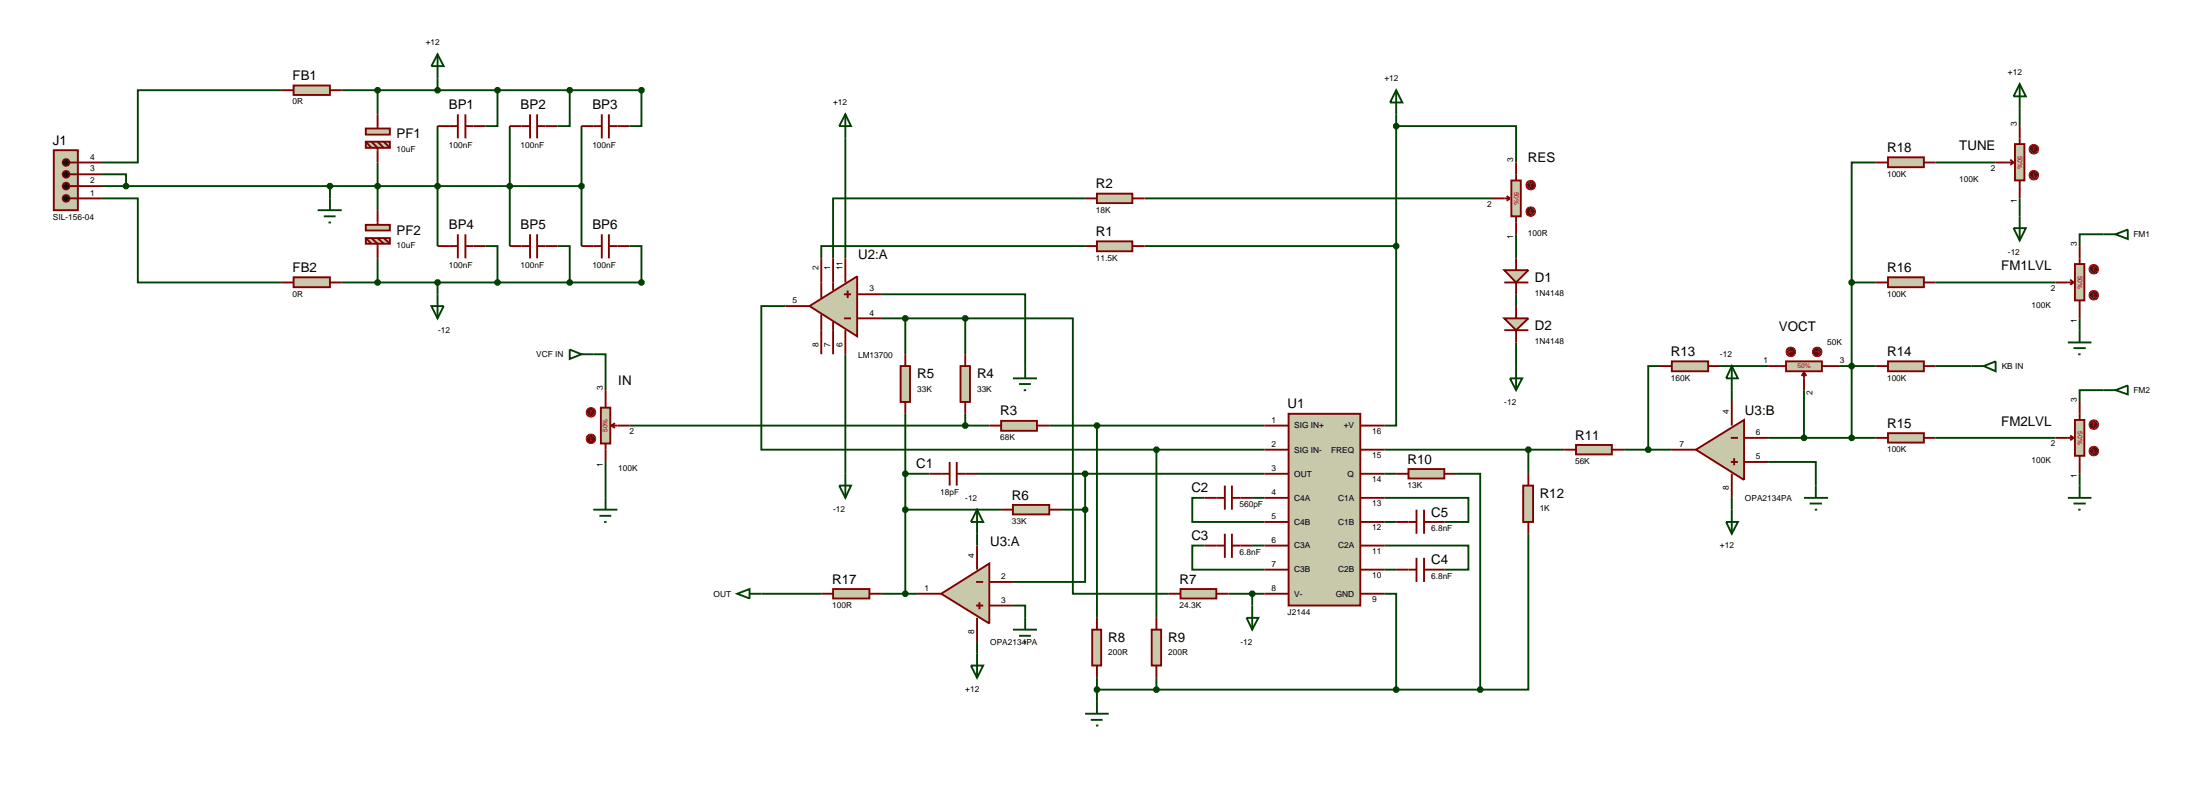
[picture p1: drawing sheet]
<svg xmlns="http://www.w3.org/2000/svg" width="466mm" height="166mm" viewBox="0 0 466 166" stroke-linecap="round" stroke-linejoin="round" font-family="sans-serif">
<g fill="none" stroke="#004000" stroke-width=".4">
<path d="M59.7 19.1h-30.5v15.3h-7.6M72.4 19.1h63.5v7.6h-2.5M80 19.1v5.1M92.7 11.5l1.3 2.5h-2.6zM92.7 11.5v7.6M105.4 19.1v7.6h-2.5M120.7 19.1v7.6h-2.6M21.6 36.9h5.1v2.5M21.6 39.4h101.6M69.9 39.4v5.1M80 34.4v10.1M92.7 26.7v25.4"/>
<path d="M108 26.7v25.4M123.2 26.7v25.4M179.1 29.3v25.4M295.8 26.7h25.4v7.7M295.8 24.2v27.9M397.4 34.4h-5.1v25.4M410.1 34.4h12.7M427.9 22.9v3.8M21.6 42h7.6v17.8h30.5M67.3 44.5h5.1M68.6 45.8h2.5M69.6 47.1h.5"/>
<path d="M80 54.7v5.1M92.7 59.8v7.6M102.9 52.1h2.5v7.7M118.1 52.1h2.6v7.7M133.4 52.1h2.5v7.7h-63.5M229.9 52.1h-55.9v2.6M229.9 42h-53.4v12.7M242.5 42h73.6M242.5 52.1h53.3M295.8 52.1v38h-2.5M321.2 49.6v5.1M392.3 59.8h5.1"/>
<path d="M392.3 59.8v32.9M410.1 59.8h25.4M427.9 42v3.8M445.7 49.6h-5.1v2.5M91.4 64.8h2.6l-1.3 2.6zM125.7 75h2.6v7.6M166.4 64.8h-5.1v30.4h83.7M179.1 75v25.3M186.7 62.3h30.5v15.2M186.7 67.4h17.8M191.8 67.4v7.6M204.5 67.4h22.8v58.3h20.3"/>
<path d="M204.5 67.4v7.6M321.2 62.3v2.5M321.2 72.5v5M351.7 77.5h-2.5v17.7M364.4 77.5h10.2M389.8 77.5h7.6M410.1 77.5h7.6M440.6 67.4v2.5M128.3 97.8v7.6M133.4 90.1h76.2M191.8 87.6v38.1M204.5 87.6v2.5"/>
<path d="M222.3 90.1h45.6M232.4 90.1v40.7M245 95.2h22.9M245 95.2v35.6M293.3 95.2h38.1M323.8 95.2v5.1M344.1 95.2h10.1M366.9 82.6v2.5M374.6 97.8h10.1v5M374.6 92.7h22.8M382.2 82.6v10.1M410.1 92.7h25.4"/>
<path d="M445.7 82.6h-5.1v2.5M191.8 107.9h20.3M191.8 100.3h5.1M207 100.3h60.9M207 113v2.5M224.8 107.9h5.1M229.9 107.9v15.3h-15.3M229.9 100.3v7.6M255.2 105.4h-2.6v5.1h15.3M255.2 115.5h-2.6v5.1h15.3M265.3 105.4h2.6M265.3 115.5h2.6"/>
<path d="M293.3 115.5h17.8v5.1h-5.1M293.3 105.4h17.8v5.1h-5.1M293.3 100.3h2.5M293.3 110.5h2.5M308.5 100.3h5.1v45.7M323.8 113v33h-10.2M366.9 105.4v2.5M440.6 100.3v2.5M161.3 125.7h12.7M186.7 125.7h7.6M207 135.9v2.5M214.6 128.2h2.6v2.6"/>
<path d="M260.3 125.7h7.6M265.3 125.7v2.5M293.3 125.7h2.5v20.3M293.3 120.6h2.5M232.4 143.5v5.1M232.4 146h81.2M245 143.5v2.5"/>
</g>
<path d="M62.2 18.1h7.7v2h-7.7z" fill="#c8c8aa" stroke="#800000" stroke-width=".4"/>
<path d="M59.7 19.1h2.5M69.9 19.1h2.5" fill="none" stroke="#800000" stroke-width=".4"/>
<path d="M62.2 58.7h7.7v2.1h-7.7z" fill="#c8c8aa" stroke="#800000" stroke-width=".4"/>
<path d="M59.7 59.8h2.5M69.9 59.8h2.5" fill="none" stroke="#800000" stroke-width=".4"/>
<path d="M11.4 31.8h5.1v12.7h-5.1z" fill="#c8c8aa" stroke="#800000" stroke-width=".4"/>
<path d="M14.7 39.4h6.9M14.7 36.9h6.9M14.7 34.4h6.9M14.7 42h6.9" fill="none" stroke="#800000" stroke-width=".4"/>
<g fill="#000" stroke="#800000" stroke-width=".4">
<path d="M13.5 38.9l.5-.2-.7 .7zM14 38.7a.68 .68 0 0 1 .7 .7zM14.7 39.4a.68 .68 0 0 1-.7 .7zM13.3 39.4l.7 .7a.68 .68 0 0 1-.7-.7z"/>
<path d="M13.5 36.4l.5-.2-.7 .7zM14 36.2a.68 .68 0 0 1 .7 .7zM14.7 36.9a.68 .68 0 0 1-.7 .7zM13.3 36.9l.7 .7a.68 .68 0 0 1-.7-.7z"/>
<path d="M13.5 33.9l.5-.2-.7 .7zM14 33.7a.68 .68 0 0 1 .7 .7zM14.7 34.4a.68 .68 0 0 1-.7 .7zM13.3 34.4l.7 .7a.68 .68 0 0 1-.7-.7z"/>
<path d="M13.5 41.5l.5-.2-.7 .7zM14 41.3a.68 .68 0 0 1 .7 .7zM14.7 42a.68 .68 0 0 1-.7 .7zM13.3 42l.7 .7a.68 .68 0 0 1-.7-.7z"/>
</g>
<path d="M14 38.7l.7 .7-.7 .7-.7-.7zM14 36.2l.7 .7-.7 .7-.7-.7zM14 33.7l.7 .7-.7 .7-.7-.7zM14 41.3l.7 .7-.7 .7-.7-.7z" fill="#000"/>
<path d="M26.3 39.1l.4-.2-.5 .5zM26.7 38.9l.4 .2 .1 .3zM26.7 39.9l.5-.5-.1 .3zM26.2 39.4l.5 .5-.4-.2z" fill="#004000" stroke="#004000" stroke-width=".4"/>
<path d="M26.2 39.4l.5-.5 .5 .5-.5 .5z" fill="#004000"/>
<g fill="#c8c8aa" stroke="#800000" stroke-width=".4">
<path d="M77.5 27.2h5.1v1.3h-5.1z"/>
<path d="M77.5 30h5.1v1.3h-5.1z"/>
</g>
<path d="M77.5 30l1.2 1.3M78.7 30l1.3 1.3v3.1M80 24.2v3M80 30l1.3 1.3M81.3 30l1.3 1.3" fill="none" stroke="#800000" stroke-width=".4"/>
<path d="M79.6 18.8l.4-.2-.5 .5zM80 18.6l.4 .2 .1 .3zM80 19.6l.5-.5-.1 .3zM79.5 19.1l.5 .5-.3-.1z" fill="#004000" stroke="#004000" stroke-width=".4"/>
<path d="M80 18.6l.5 .5-.5 .5-.5-.5z" fill="#004000"/>
<path d="M79.6 39.1l.4-.2-.5 .5zM80 38.9l.4 .2 .1 .3zM80.5 39.4l-.1 .3-.4 .2zM79.5 39.4l.5 .5-.3-.1z" fill="#004000" stroke="#004000" stroke-width=".4"/>
<path d="M79.5 39.4l.5-.5 .5 .5-.5 .5z" fill="#004000"/>
<g fill="#c8c8aa" stroke="#800000" stroke-width=".4">
<path d="M77.5 47.6h5.1v1.2h-5.1z"/>
<path d="M77.5 50.4h5.1v1.2h-5.1z"/>
</g>
<path d="M77.5 50.4l1.2 1.2M78.7 50.4l1.3 1.2v3.1M80 44.5v3.1M80 50.4l1.3 1.2M81.3 50.4l1.3 1.2" fill="none" stroke="#800000" stroke-width=".4"/>
<path d="M79.7 59.4l.3-.1-.5 .5zM80 59.3l.4 .2 .1 .3zM80.5 59.8l-.1 .3-.4 .2zM79.5 59.8l.5 .5-.3-.1z" fill="#004000" stroke="#004000" stroke-width=".4"/>
<path d="M79.5 59.8l.5-.5 .5 .5-.5 .5z" fill="#004000"/>
<g fill="none" stroke="#800000" stroke-width=".4">
<path d="M92.7 26.7h4.3M97 24.2v5.1M98.6 24.2v5.1M98.6 26.7h4.3M108 26.7h4.3M112.3 24.2v5.1M113.8 26.7h4.3M113.8 24.2v5.1M123.2 26.7h4.3M127.5 24.2v5.1M129 26.7h4.4M129 24.2v5.1"/>
<path d="M92.7 52.1h4.3M97 49.6v5.1M98.6 49.6v5.1M98.6 52.1h4.3M108 52.1h4.3M112.3 49.6v5.1M113.8 49.6v5.1M113.8 52.1h4.3M123.2 52.1h4.3M127.5 49.6v5.1M129 49.6v5.1M129 52.1h4.4"/>
</g>
<path d="M122.8 39.1l.4-.2-.5 .5zM123.2 38.9l.3 .1 .2 .4zM123.2 39.9l.5-.5-.2 .4zM122.7 39.4l.5 .5-.4-.2z" fill="#004000" stroke="#004000" stroke-width=".4"/>
<path d="M122.7 39.4l.5-.5 .5 .5-.5 .5z" fill="#004000"/>
<path d="M107.6 39.1l.4-.2-.5 .5zM108 38.9l.4 .2 .1 .3zM108.5 39.4l-.1 .3-.4 .2zM107.5 39.4l.5 .5-.3-.1z" fill="#004000" stroke="#004000" stroke-width=".4"/>
<path d="M107.5 39.4l.5-.5 .5 .5-.5 .5z" fill="#004000"/>
<path d="M92.3 39.1l.4-.2-.5 .5zM92.7 38.9l.3 .1 .2 .4zM93.2 39.4l-.2 .4-.3 .1zM92.2 39.4l.5 .5-.3-.1z" fill="#004000" stroke="#004000" stroke-width=".4"/>
<path d="M92.2 39.4l.5-.5 .5 .5-.5 .5z" fill="#004000"/>
<path d="M92.3 18.8l.4-.2-.5 .5zM92.7 18.6l.4 .2 .1 .3zM93.2 19.1l-.2 .4-.3 .1zM92.2 19.1l.5 .5-.3-.1z" fill="#004000" stroke="#004000" stroke-width=".4"/>
<path d="M92.7 18.6l.5 .5-.5 .5-.5-.5z" fill="#004000"/>
<path d="M105 18.8l.4-.2-.5 .5zM105.4 18.6l.4 .2 .1 .3zM105.4 19.6l.5-.5-.1 .3zM104.9 19.1l.5 .5-.3-.1z" fill="#004000" stroke="#004000" stroke-width=".4"/>
<path d="M105.4 18.6l.5 .5-.5 .5-.5-.5z" fill="#004000"/>
<path d="M120.3 18.8l.4-.2-.5 .5zM120.7 18.6l.4 .2 .1 .3zM121.2 19.1l-.1 .3-.4 .2zM120.2 19.1l.5 .5-.3-.1z" fill="#004000" stroke="#004000" stroke-width=".4"/>
<path d="M120.2 19.1l.5-.5 .5 .5-.5 .5z" fill="#004000"/>
<path d="M135.6 18.7l.3-.1-.5 .5zM135.9 18.6l.3 .1 .2 .4zM135.9 19.6l.5-.5-.2 .4zM135.4 19.1l.5 .5-.4-.2z" fill="#004000" stroke="#004000" stroke-width=".4"/>
<path d="M135.9 18.6l.5 .5-.5 .5-.5-.5z" fill="#004000"/>
<path d="M120.4 59.4l.3-.1-.5 .5zM120.7 59.3l.4 .2 .1 .3zM121.2 59.8l-.1 .3-.4 .2zM120.2 59.8l.5 .5-.3-.1z" fill="#004000" stroke="#004000" stroke-width=".4"/>
<path d="M120.2 59.8l.5-.5 .5 .5-.5 .5z" fill="#004000"/>
<path d="M135.6 59.4l.3-.1-.5 .5zM135.9 59.3l.3 .1 .2 .4zM135.9 60.3l.5-.5-.2 .4zM135.4 59.8l.5 .5-.4-.2z" fill="#004000" stroke="#004000" stroke-width=".4"/>
<path d="M135.9 59.3l.5 .5-.5 .5-.5-.5z" fill="#004000"/>
<path d="M92.4 59.4l.3-.1-.5 .5zM92.7 59.3l.4 .2 .1 .3zM93.2 59.8l-.1 .3-.4 .2zM92.2 59.8l.5 .5-.3-.1z" fill="#004000" stroke="#004000" stroke-width=".4"/>
<path d="M92.2 59.8l.5-.5 .5 .5-.5 .5z" fill="#004000"/>
<path d="M105.1 59.4l.3-.1-.5 .5zM105.4 59.3l.4 .2 .1 .3zM105.9 59.8l-.1 .3-.4 .2zM104.9 59.8l.5 .5-.3-.1z" fill="#004000" stroke="#004000" stroke-width=".4"/>
<path d="M104.9 59.8l.5-.5 .5 .5-.5 .5z" fill="#004000"/>
<path d="M69.5 39.1l.4-.2-.5 .5zM69.9 38.9l.4 .2 .1 .3zM69.9 39.9l.5-.5-.1 .3zM69.4 39.4l.5 .5-.3-.1z" fill="#004000" stroke="#004000" stroke-width=".4"/>
<path d="M69.4 39.4l.5-.5 .5 .5-.5 .5z" fill="#004000"/>
<path d="M273 87.6h15.2v40.6h-15.2z" fill="#c8c8aa" stroke="#800000" stroke-width=".4"/>
<g fill="none" stroke="#800000" stroke-width=".4">
<path d="M267.9 90.1h5.1M267.9 95.2h5.1M288.2 90.1h5.1M288.2 95.2h5.1M267.9 100.3h5.1M267.9 105.4h5.1M267.9 110.5h5.1M267.9 115.5h5.1M288.2 100.3h5.1M288.2 105.4h5.1M288.2 110.5h5.1M288.2 115.5h5.1"/>
<path d="M267.9 120.6h5.1M267.9 125.7h5.1M288.2 120.6h5.1M288.2 125.7h5.1"/>
</g>
<path d="M171.5 64.8l10.1-6.3v12.7z" fill="#c8c8aa" stroke="#800000" stroke-width=".4"/>
<path d="M174 54.7v8.4M176.5 54.7v6.8M179.1 54.7v5.1M166.4 64.8h5.1M174 66.6v8.4M176.5 68.1v6.9M178.8 67.4h1.5M178.8 62.3h1.5M179.1 69.9v5.1M179.6 61.5v1.6M181.6 67.4h5.1M181.6 62.3h5.1" fill="none" stroke="#800000" stroke-width=".4"/>
<path d="M179.1 24.2l1.2 2.5h-2.5zM179.1 24.2v5.1M177.8 102.8h2.5l-1.2 2.6zM179.1 100.3v5.1" fill="none" stroke="#004000" stroke-width=".4"/>
<path d="M232.4 51.1h7.5v2.1h-7.5z" fill="#c8c8aa" stroke="#800000" stroke-width=".4"/>
<path d="M229.9 52.1h2.5M239.9 52.1h2.6" fill="none" stroke="#800000" stroke-width=".4"/>
<path d="M232.4 41h7.5v2h-7.5z" fill="#c8c8aa" stroke="#800000" stroke-width=".4"/>
<path d="M229.9 42h2.5M239.9 42h2.6" fill="none" stroke="#800000" stroke-width=".4"/>
<path d="M320.2 38.2h2v7.6h-2z" fill="#c8c8aa" stroke="#800000" stroke-width=".4"/>
<path d="M321.2 34.4v3.8M316.1 42h3.8M319.2 41.5l.7 .5M319.9 42l-.7 .5M321.2 45.8v3.8" fill="none" stroke="#800000" stroke-width=".4"/>
<path d="M323.6 38.5l.7-.3-1 1zM324.3 38.2a.94 .94 0 0 1 1 1zM325.3 39.2a.94 .94 0 0 1-1 1zM323.3 39.2l1 1a.94 .94 0 0 1-1-1z" fill="#400000" stroke="#f00" stroke-width=".21"/>
<path d="M324.3 38.2l1 1-1 1-1-1z" fill="#400000"/>
<path d="M324.3 38.7l.2 .2M324.3 38.7l-.3 .2M324.3 38.7v1" fill="none" stroke="#f00" stroke-width=".21"/>
<path d="M323.6 44.1l.7-.3-1 1zM324.3 43.8a.94 .94 0 0 1 1 1zM325.3 44.8a.94 .94 0 0 1-1 1zM323.3 44.8l1 1a.94 .94 0 0 1-1-1z" fill="#400000" stroke="#f00" stroke-width=".21"/>
<path d="M323.3 44.8l1-1 1 1-1 1z" fill="#400000"/>
<path d="M324 45l.3 .3M324.3 44.3v1M324.5 45l-.2 .3" fill="none" stroke="#f00" stroke-width=".21"/>
<path d="M295.4 51.8l.4-.2-.5 .5zM295.8 51.6l.3 .1 .2 .4zM295.8 52.6l.5-.5-.2 .4zM295.3 52.1l.5 .5-.4-.2z" fill="#004000" stroke="#004000" stroke-width=".4"/>
<path d="M295.3 52.1l.5-.5 .5 .5-.5 .5z" fill="#004000"/>
<path d="M295.8 19.1l1.3 2.6h-2.6zM295.8 19.1v5.1" fill="none" stroke="#004000" stroke-width=".4"/>
<path d="M295.4 26.4l.4-.2-.5 .5zM295.8 26.2l.3 .1 .2 .4zM295.8 27.2l.5-.5-.2 .4zM295.3 26.7l.5 .5-.4-.2z" fill="#004000" stroke="#004000" stroke-width=".4"/>
<path d="M295.3 26.7l.5-.5 .5 .5-.5 .5z" fill="#004000"/>
<path d="M318.7 57.2h5.1l-2.6 2.6z" fill="#c8c8aa" stroke="#800000" stroke-width=".4"/>
<path d="M318.7 59.8h5.1M321.2 54.7v2.5M321.2 59.8v2.5" fill="none" stroke="#800000" stroke-width=".4"/>
<path d="M318.7 67.4h5.1l-2.6 2.5z" fill="#c8c8aa" stroke="#800000" stroke-width=".4"/>
<path d="M318.7 69.9h5.1M321.2 64.8v2.6M321.2 69.9v2.6" fill="none" stroke="#800000" stroke-width=".4"/>
<path d="M217.2 77.5v2.6M321.2 77.5v5.1M214.6 80.1h5.1M215.9 81.3h2.5M216.9 82.6h.5M319.9 80.1h2.6l-1.3 2.5z" fill="none" stroke="#004000" stroke-width=".4"/>
<path d="M212.1 89.1h7.6v2.1h-7.6z" fill="#c8c8aa" stroke="#800000" stroke-width=".4"/>
<path d="M209.6 90.1h2.5M219.7 90.1h2.6" fill="none" stroke="#800000" stroke-width=".4"/>
<path d="M203.5 77.5h2v7.6h-2z" fill="#c8c8aa" stroke="#800000" stroke-width=".4"/>
<path d="M204.5 75v2.5M204.5 85.1v2.5" fill="none" stroke="#800000" stroke-width=".4"/>
<path d="M190.8 77.5h2v7.6h-2z" fill="#c8c8aa" stroke="#800000" stroke-width=".4"/>
<path d="M191.8 75v2.5M191.8 85.1v2.5" fill="none" stroke="#800000" stroke-width=".4"/>
<path d="M191.4 67.1l.4-.2-.5 .5zM191.8 66.9l.4 .2 .1 .3zM192.3 67.4l-.1 .3-.4 .2zM191.3 67.4l.5 .5-.4-.2z" fill="#004000" stroke="#004000" stroke-width=".4"/>
<path d="M191.3 67.4l.5-.5 .5 .5-.5 .5z" fill="#004000"/>
<path d="M120.7 74l2.5 1-2.5 1zM123.2 75h2.5" fill="none" stroke="#004000" stroke-width=".4"/>
<path d="M199.4 125.7l10.2-6.4v12.7z" fill="#c8c8aa" stroke="#800000" stroke-width=".4"/>
<path d="M207 115.5v5.1M194.3 125.7h5.1M206.8 123.2h1.5M206.8 128.2h1.5M207 130.8v5.1M207.5 127.5v1.5M209.6 123.2h5M209.6 128.2h5" fill="none" stroke="#800000" stroke-width=".4"/>
<path d="M214.6 106.9h7.7v2h-7.7z" fill="#c8c8aa" stroke="#800000" stroke-width=".4"/>
<path d="M212.1 107.9h2.5M222.3 107.9h2.5" fill="none" stroke="#800000" stroke-width=".4"/>
<path d="M229.6 107.5l.3-.1-.5 .5zM229.9 107.4l.4 .2 .1 .3zM230.4 107.9l-.1 .3-.4 .2zM229.4 107.9l.5 .5-.4-.2z" fill="#004000" stroke="#004000" stroke-width=".4"/>
<path d="M229.9 107.4l.5 .5-.5 .5-.5-.5z" fill="#004000"/>
<path d="M191.5 107.5l.3-.1-.5 .5zM191.8 107.4l.4 .2 .1 .3zM192.3 107.9l-.1 .3-.4 .2zM191.3 107.9l.5 .5-.4-.2z" fill="#004000" stroke="#004000" stroke-width=".4"/>
<path d="M191.8 107.4l.5 .5-.5 .5-.5-.5z" fill="#004000"/>
<path d="M201.2 97.8v5M202.7 97.8v5M196.9 100.3h4.3M202.7 100.3h4.3" fill="none" stroke="#800000" stroke-width=".4"/>
<path d="M229.6 99.9l.3-.1-.5 .5zM229.9 99.8l.4 .2 .1 .3zM230.4 100.3l-.1 .3-.4 .2zM229.4 100.3l.5 .5-.4-.2z" fill="#004000" stroke="#004000" stroke-width=".4"/>
<path d="M229.9 99.8l.5 .5-.5 .5-.5-.5z" fill="#004000"/>
<path d="M191.5 99.9l.3-.1-.5 .5zM191.8 99.8l.4 .2 .1 .3zM192.3 100.3l-.1 .3-.4 .2zM191.3 100.3l.5 .5-.4-.2z" fill="#004000" stroke="#004000" stroke-width=".4"/>
<path d="M191.8 99.8l.5 .5-.5 .5-.5-.5z" fill="#004000"/>
<path d="M207 107.9l1.3 2.6h-2.6zM207 107.9v5.1M207 138.4v5.1M214.6 133.3h5.1M215.9 134.6h2.5M216.9 135.9h.5M217.2 130.8v2.5M205.7 140.9h2.6l-1.3 2.6z" fill="none" stroke="#004000" stroke-width=".4"/>
<path d="M204.1 67.1l.4-.2-.5 .5zM204.5 66.9l.4 .2 .1 .3zM205 67.4l-.1 .3-.4 .2zM204 67.4l.5 .5-.4-.2z" fill="#004000" stroke="#004000" stroke-width=".4"/>
<path d="M204 67.4l.5-.5 .5 .5-.5 .5z" fill="#004000"/>
<path d="M250.1 124.7h7.6v2h-7.6z" fill="#c8c8aa" stroke="#800000" stroke-width=".4"/>
<path d="M247.6 125.7h2.5M257.7 125.7h2.6" fill="none" stroke="#800000" stroke-width=".4"/>
<path d="M264.1 130.8h2.5l-1.3 2.5zM265.3 128.2v5.1" fill="none" stroke="#004000" stroke-width=".4"/>
<path d="M264.9 125.4l.4-.2-.5 .5zM265.3 125.2l.3 .1 .2 .4zM265.3 126.2l.5-.5-.2 .4zM264.8 125.7l.5 .5-.4-.2z" fill="#004000" stroke="#004000" stroke-width=".4"/>
<path d="M265.3 125.2l.5 .5-.5 .5-.5-.5z" fill="#004000"/>
<path d="M255.2 105.4h4.3M255.2 115.5h4.3M259.5 102.8v5.1M259.5 113v5.1M261 102.8v5.1M261 113v5.1M261 105.4h4.3M261 115.5h4.3" fill="none" stroke="#800000" stroke-width=".4"/>
<path d="M231.4 133.3h1.9v7.6h-1.9z" fill="#c8c8aa" stroke="#800000" stroke-width=".4"/>
<path d="M232.4 130.8v2.5M232.4 140.9v2.6" fill="none" stroke="#800000" stroke-width=".4"/>
<path d="M244 133.3h2v7.6h-2z" fill="#c8c8aa" stroke="#800000" stroke-width=".4"/>
<path d="M245 130.8v2.5M245 140.9v2.6" fill="none" stroke="#800000" stroke-width=".4"/>
<path d="M244.7 94.8l.3-.1-.5 .5zM245 94.7l.3 .1 .2 .4zM245 95.7l.5-.5-.1 .3zM244.5 95.2l.5 .5-.4-.2z" fill="#004000" stroke="#004000" stroke-width=".4"/>
<path d="M245 94.7l.5 .5-.5 .5-.5-.5z" fill="#004000"/>
<path d="M232.1 89.7l.3-.1-.5 .5zM232.4 89.6l.4 .2 .1 .3zM232.4 90.6l.5-.5-.2 .4zM231.9 90.1l.5 .5-.3-.1z" fill="#004000" stroke="#004000" stroke-width=".4"/>
<path d="M232.4 89.6l.5 .5-.5 .5-.5-.5z" fill="#004000"/>
<path d="M229.9 151.1h5M231.1 152.4h2.5M232.2 153.6h.5M232.4 148.6v2.5" fill="none" stroke="#004000" stroke-width=".4"/>
<path d="M232 145.7l.4-.2-.5 .5zM232.4 145.5l.3 .1 .2 .4zM232.9 146l-.1 .3-.4 .2zM231.9 146l.5 .5-.4-.2z" fill="#004000" stroke="#004000" stroke-width=".4"/>
<path d="M231.9 146l.5-.5 .5 .5-.5 .5z" fill="#004000"/>
<path d="M244.6 145.7l.4-.2-.5 .5zM245 145.5l.3 .1 .2 .4zM245 146.5l.5-.5-.1 .3zM244.5 146l.5 .5-.4-.2z" fill="#004000" stroke="#004000" stroke-width=".4"/>
<path d="M245 145.5l.5 .5-.5 .5-.5-.5z" fill="#004000"/>
<path d="M295.8 110.5h4.3M300.1 107.9v5.1M300.1 118.1v5.1M301.7 107.9v5.1M301.7 118.1v5.1M301.7 110.5h4.3M295.8 120.6h4.3M301.7 120.6h4.3" fill="none" stroke="#800000" stroke-width=".4"/>
<path d="M298.4 99.3h7.6v2h-7.6z" fill="#c8c8aa" stroke="#800000" stroke-width=".4"/>
<path d="M295.8 100.3h2.6M306 100.3h2.5" fill="none" stroke="#800000" stroke-width=".4"/>
<path d="M295.4 145.7l.4-.2-.5 .5zM295.8 145.5l.3 .1 .2 .4zM295.8 146.5l.5-.5-.1 .3zM295.3 146l.5 .5-.4-.2z" fill="#004000" stroke="#004000" stroke-width=".4"/>
<path d="M295.8 145.5l.5 .5-.5 .5-.5-.5z" fill="#004000"/>
<path d="M333.9 94.2h7.6v2h-7.6z" fill="#c8c8aa" stroke="#800000" stroke-width=".4"/>
<path d="M331.4 95.2h2.5M341.5 95.2h2.6" fill="none" stroke="#800000" stroke-width=".4"/>
<path d="M322.7 102.8h2.1v7.7h-2.1z" fill="#c8c8aa" stroke="#800000" stroke-width=".4"/>
<path d="M323.8 100.3v2.5M323.8 110.5v2.5" fill="none" stroke="#800000" stroke-width=".4"/>
<path d="M323.5 94.8l.3-.1-.5 .5zM323.8 94.7l.3 .1 .2 .4zM323.8 95.7l.5-.5-.1 .3zM323.3 95.2l.5 .5-.4-.2z" fill="#004000" stroke="#004000" stroke-width=".4"/>
<path d="M323.8 94.7l.5 .5-.5 .5-.5-.5z" fill="#004000"/>
<path d="M313.3 145.6l.3-.1-.5 .5zM313.6 145.5l.4 .2 .1 .3zM314.1 146l-.1 .3-.4 .2zM313.1 146l.5 .5-.3-.1z" fill="#004000" stroke="#004000" stroke-width=".4"/>
<path d="M313.6 145.5l.5 .5-.5 .5-.5-.5z" fill="#004000"/>
<path d="M359.3 95.2l10.2-6.3v12.7z" fill="#c8c8aa" stroke="#800000" stroke-width=".4"/>
<path d="M354.2 95.2h5.1M366.7 92.7h1.5M366.7 97.8h1.5M366.9 85.1v5M367.4 97v1.5M369.5 92.7h5.1M369.5 97.8h5.1M366.9 100.3v5.1" fill="none" stroke="#800000" stroke-width=".4"/>
<path d="M354.2 76.5h7.7v2.1h-7.7z" fill="#c8c8aa" stroke="#800000" stroke-width=".4"/>
<path d="M351.7 77.5h2.5M361.9 77.5h2.5" fill="none" stroke="#800000" stroke-width=".4"/>
<path d="M348.9 94.8l.3-.1-.5 .5zM349.2 94.7l.3 .1 .2 .4zM349.2 95.7l.5-.5-.1 .3zM348.7 95.2l.5 .5-.4-.2z" fill="#004000" stroke="#004000" stroke-width=".4"/>
<path d="M349.2 94.7l.5 .5-.5 .5-.5-.5z" fill="#004000"/>
<path d="M378.4 76.5h7.6v2.1h-7.6z" fill="#c8c8aa" stroke="#800000" stroke-width=".4"/>
<path d="M374.6 77.5h3.8M382.2 78.8l-.5 .8M382.2 78.8l.5 .8M382.2 78.8v3.8M386 77.5h3.8" fill="none" stroke="#800000" stroke-width=".4"/>
<path d="M384.3 73.8l.7-.3-1 1zM385 73.5a.94 .94 0 0 1 1 1zM386 74.5a.94 .94 0 0 1-1 1zM384 74.5l1 1a.94 .94 0 0 1-1-1z" fill="#400000" stroke="#f00" stroke-width=".21"/>
<path d="M385 73.5l1 1-1 1-1-1z" fill="#400000"/>
<path d="M384.5 74.5h1M385.2 74.2l.3 .3M385.5 74.5l-.3 .2" fill="none" stroke="#f00" stroke-width=".21"/>
<path d="M378.7 73.8l.7-.3-1 1zM379.4 73.5a.94 .94 0 0 1 1 1zM380.4 74.5a.94 .94 0 0 1-1 1zM378.4 74.5l1 1a.94 .94 0 0 1-1-1z" fill="#400000" stroke="#f00" stroke-width=".21"/>
<path d="M379.4 73.5l1 1-1 1-1-1z" fill="#400000"/>
<path d="M378.9 74.5l.2 .2M378.9 74.5h1M379.1 74.2l-.2 .3" fill="none" stroke="#f00" stroke-width=".21"/>
<path d="M381.9 92.3l.3-.1-.5 .5zM382.2 92.2l.4 .2 .1 .3zM382.7 92.7l-.1 .3-.4 .2zM381.7 92.7l.5 .5-.3-.1z" fill="#004000" stroke="#004000" stroke-width=".4"/>
<path d="M382.2 92.2l.5 .5-.5 .5-.5-.5z" fill="#004000"/>
<path d="M400 76.5h7.6v2.1h-7.6z" fill="#c8c8aa" stroke="#800000" stroke-width=".4"/>
<path d="M397.4 77.5h2.6M407.6 77.5h2.5" fill="none" stroke="#800000" stroke-width=".4"/>
<path d="M400 91.7h7.6v2h-7.6z" fill="#c8c8aa" stroke="#800000" stroke-width=".4"/>
<path d="M397.4 92.7h2.6M407.6 92.7h2.5" fill="none" stroke="#800000" stroke-width=".4"/>
<path d="M392 77.1l.3-.1-.5 .5zM392.3 77l.3 .1 .2 .4zM392.3 78l.5-.5-.2 .4zM391.8 77.5l.5 .5-.4-.2z" fill="#004000" stroke="#004000" stroke-width=".4"/>
<path d="M392.3 77l.5 .5-.5 .5-.5-.5z" fill="#004000"/>
<path d="M392 92.3l.3-.1-.5 .5zM392.3 92.2l.4 .2 .1 .3zM392.3 93.2l.5-.5-.2 .4zM391.8 92.7l.5 .5-.4-.2z" fill="#004000" stroke="#004000" stroke-width=".4"/>
<path d="M392.3 92.2l.5 .5-.5 .5-.5-.5z" fill="#004000"/>
<path d="M366.9 77.5l1.3 2.6h-2.5zM366.9 77.5v5.1M417.7 77.5h2.6M420.3 77.5l2.5-1v2.1zM365.7 110.5h2.5l-1.3 2.5zM366.9 107.9v5.1M382.2 105.4h5.1M383.4 106.6h2.6M384.5 107.9h.5M384.7 102.8v2.6" fill="none" stroke="#004000" stroke-width=".4"/>
<path d="M439.6 88.9h2v7.6h-2z" fill="#c8c8aa" stroke="#800000" stroke-width=".4"/>
<path d="M435.5 92.7h3.8M438.6 92.2l.7 .5M439.3 92.7l-.7 .5M440.6 85.1v3.8M440.6 96.5v3.8" fill="none" stroke="#800000" stroke-width=".4"/>
<path d="M442.9 89.2l.7-.3-1 1zM443.6 88.9a.94 .94 0 0 1 1 1zM444.6 89.9a.94 .94 0 0 1-1 1zM442.6 89.9l1 1a.94 .94 0 0 1-1-1z" fill="#400000" stroke="#f00" stroke-width=".21"/>
<path d="M443.6 88.9l1 1-1 1-1-1z" fill="#400000"/>
<path d="M443.6 89.4l.3 .2M443.6 89.4l-.2 .2M443.6 89.4v1" fill="none" stroke="#f00" stroke-width=".21"/>
<path d="M442.9 94.8l.7-.3-1 1zM443.6 94.5a.94 .94 0 0 1 1 1zM444.6 95.5a.94 .94 0 0 1-1 1zM442.6 95.5l1 1a.94 .94 0 0 1-1-1z" fill="#400000" stroke="#f00" stroke-width=".21"/>
<path d="M443.6 94.5l1 1-1 1-1-1z" fill="#400000"/>
<path d="M443.4 95.7l.2 .3M443.6 95v1M443.9 95.7l-.3 .3" fill="none" stroke="#f00" stroke-width=".21"/>
<path d="M445.7 82.6h2.5M448.2 82.6l2.6-1v1.9zM438.1 105.4h5M439.3 106.6h2.6M440.3 107.9h.5M440.6 102.8v2.6" fill="none" stroke="#004000" stroke-width=".4"/>
<path d="M439.6 55.9h2v7.7h-2z" fill="#c8c8aa" stroke="#800000" stroke-width=".4"/>
<path d="M435.5 59.8h3.8M438.6 59.2l.7 .6M439.3 59.8l-.7 .5M440.6 52.1v3.8M440.6 63.6v3.8" fill="none" stroke="#800000" stroke-width=".4"/>
<path d="M442.9 56.3l.7-.3-1 1zM443.6 56a.94 .94 0 0 1 1 1zM443.6 58l1-1a.94 .94 0 0 1-1 1zM442.6 57l1 1a.94 .94 0 0 1-1-1z" fill="#400000" stroke="#f00" stroke-width=".21"/>
<path d="M443.6 56l1 1-1 1-1-1z" fill="#400000"/>
<path d="M443.6 56.5l.3 .2M443.6 56.5l-.2 .2M443.6 56.5v1" fill="none" stroke="#f00" stroke-width=".21"/>
<path d="M442.9 61.8l.7-.3-1 1zM443.6 61.5a.94 .94 0 0 1 1 1zM444.6 62.5a.94 .94 0 0 1-1 1zM442.6 62.5l1 1a.94 .94 0 0 1-1-1z" fill="#400000" stroke="#f00" stroke-width=".21"/>
<path d="M442.6 62.5l1-1 1 1-1 1z" fill="#400000"/>
<path d="M443.4 62.8l.2 .3M443.6 62v1.1M443.9 62.8l-.3 .3" fill="none" stroke="#f00" stroke-width=".21"/>
<path d="M438.1 72.5h5M439.3 73.7h2.6M440.3 75h.5M440.6 69.9v2.6" fill="none" stroke="#004000" stroke-width=".4"/>
<path d="M400 58.7h7.6v2.1h-7.6z" fill="#c8c8aa" stroke="#800000" stroke-width=".4"/>
<path d="M397.4 59.8h2.6M407.6 59.8h2.5" fill="none" stroke="#800000" stroke-width=".4"/>
<path d="M445.7 49.6h2.5M448.2 49.6l2.6-1v2z" fill="none" stroke="#004000" stroke-width=".4"/>
<path d="M176.5 124.7h7.7v2h-7.7z" fill="#c8c8aa" stroke="#800000" stroke-width=".4"/>
<path d="M174 125.7h2.5M184.2 125.7h2.5" fill="none" stroke="#800000" stroke-width=".4"/>
<path d="M191.4 125.4l.4-.2-.5 .5zM191.8 125.2l.4 .2 .1 .3zM192.3 125.7l-.1 .3-.4 .2zM191.3 125.7l.5 .5-.4-.2z" fill="#004000" stroke="#004000" stroke-width=".4"/>
<path d="M191.8 125.2l.5 .5-.5 .5-.5-.5z" fill="#004000"/>
<path d="M156.2 125.7l2.6-1v2zM158.8 125.7h2.5" fill="none" stroke="#004000" stroke-width=".4"/>
<path d="M127.3 86.3h2v7.6h-2z" fill="#c8c8aa" stroke="#800000" stroke-width=".4"/>
<path d="M128.3 82.6v3.7M128.3 93.9v3.9M129.5 90.1l.8 .5M129.5 90.1h3.9M130.3 89.6l-.8 .5" fill="none" stroke="#800000" stroke-width=".4"/>
<path d="M124.5 86.6l.7-.3-1 1zM125.2 86.3a.94 .94 0 0 1 1 1zM126.2 87.3a.94 .94 0 0 1-1 1zM124.2 87.3l1 1a.94 .94 0 0 1-1-1z" fill="#400000" stroke="#f00" stroke-width=".21"/>
<path d="M124.2 87.3l1-1 1 1-1 1z" fill="#400000"/>
<path d="M125.2 86.8l-.2 .3M125.2 86.8l.3 .3M125.2 86.8v1" fill="none" stroke="#f00" stroke-width=".21"/>
<path d="M124.5 92.2l.7-.3-1 1zM125.2 91.9a.94 .94 0 0 1 1 1zM126.2 92.9a.94 .94 0 0 1-1 1zM124.2 92.9l1 1a.94 .94 0 0 1-1-1z" fill="#400000" stroke="#f00" stroke-width=".21"/>
<path d="M124.2 92.9l1-1 1 1-1 1z" fill="#400000"/>
<path d="M125 93.2l.2 .2M125.2 92.4v1M125.5 93.2l-.3 .2" fill="none" stroke="#f00" stroke-width=".21"/>
<path d="M204.2 89.7l.3-.1-.5 .5zM204.5 89.6l.4 .2 .1 .3zM205 90.1l-.1 .3-.4 .2zM204 90.1l.5 .5-.4-.2z" fill="#004000" stroke="#004000" stroke-width=".4"/>
<path d="M204.5 89.6l.5 .5-.5 .5-.5-.5z" fill="#004000"/>
<path d="M125.7 107.9h5.1M127 109.2h2.5M128 110.5h.5M128.3 105.4v2.5" fill="none" stroke="#004000" stroke-width=".4"/>
<path d="M400 33.3h7.6v2.1h-7.6z" fill="#c8c8aa" stroke="#800000" stroke-width=".4"/>
<path d="M397.4 34.4h2.6M407.6 34.4h2.5" fill="none" stroke="#800000" stroke-width=".4"/>
<path d="M392 59.4l.3-.1-.5 .5zM392.3 59.3l.4 .2 .1 .3zM392.3 60.3l.5-.5-.2 .4zM391.8 59.8l.5 .5-.4-.2z" fill="#004000" stroke="#004000" stroke-width=".4"/>
<path d="M392.3 59.3l.5 .5-.5 .5-.5-.5z" fill="#004000"/>
<path d="M426.9 30.5h2v7.7h-2z" fill="#c8c8aa" stroke="#800000" stroke-width=".4"/>
<path d="M422.8 34.4h3.8M425.9 33.8l.7 .6M426.6 34.4l-.7 .5M427.9 26.7v3.8M427.9 38.2v3.8" fill="none" stroke="#800000" stroke-width=".4"/>
<path d="M430.2 30.9l.7-.3-1 1zM430.9 30.6a.94 .94 0 0 1 1 1zM430.9 32.6l1-1a.94 .94 0 0 1-1 1zM429.9 31.6l1 1a.94 .94 0 0 1-1-1z" fill="#400000" stroke="#f00" stroke-width=".21"/>
<path d="M430.9 30.6l1 1-1 1-1-1z" fill="#400000"/>
<path d="M430.9 31.1l.3 .2M430.9 31.1l-.2 .2M430.9 31.1v1" fill="none" stroke="#f00" stroke-width=".21"/>
<path d="M430.2 36.4l.7-.3-1 1zM430.9 36.1a.94 .94 0 0 1 1 1zM431.9 37.1a.94 .94 0 0 1-1 1zM429.9 37.1l1 1a.94 .94 0 0 1-1-1z" fill="#400000" stroke="#f00" stroke-width=".21"/>
<path d="M429.9 37.1l1-1 1 1-1 1z" fill="#400000"/>
<path d="M430.7 37.4l.2 .3M430.9 36.6v1.1M431.2 37.4l-.3 .3" fill="none" stroke="#f00" stroke-width=".21"/>
<path d="M427.9 17.8l1.3 2.6h-2.6zM427.9 17.8v5.1M426.6 48.3h2.6l-1.3 2.6zM427.9 45.8v5.1" fill="none" stroke="#004000" stroke-width=".4"/>
<g font-size="2.8">
<text x="62" y="17">FB1</text>
<text x="95.1" y="23.1">BP1</text>
<text x="110.3" y="23.1">BP2</text>
<text x="125.5" y="23.1">BP3</text>
<text x="84" y="29.3">PF1</text>
<text x="11.2" y="30.7">J1</text>
<text x="323.7" y="34.4">RES</text>
<text x="399.8" y="32.2">R18</text>
<text x="415.1" y="31.9">TUNE</text>
<text x="232.2" y="39.9">R2</text>
<text x="84" y="49.7">PF2</text>
<text x="95.1" y="48.5">BP4</text>
<text x="110.3" y="48.5">BP5</text>
<text x="125.5" y="48.5">BP6</text>
<text x="232.2" y="50">R1</text>
<text x="62" y="57.6">FB2</text>
<text x="181.8" y="54.8">U2:A</text>
<text x="325.2" y="59.8">D1</text>
<text x="399.8" y="57.6">R16</text>
<text x="424" y="57.3">FM1LVL</text>
<text x="325.2" y="70">D2</text>
<text x="376.9" y="70.2">VOCT</text>
<text x="354" y="75.4">R13</text>
<text x="399.8" y="75.4">R14</text>
<text x="131" y="81.5">IN</text>
<text x="194.3" y="80.1">R5</text>
<text x="207" y="80.1">R4</text>
<text x="211.9" y="88">R3</text>
<text x="272.8" y="86.5">U1</text>
<text x="369.7" y="87.8">U3:B</text>
<text x="333.7" y="93.1">R11</text>
<text x="399.8" y="90.6">R15</text>
<text x="424" y="90.2">FM2LVL</text>
<text x="194.1" y="99.2">C1</text>
<text x="298.2" y="98.2">R10</text>
<text x="214.4" y="105.8">R6</text>
<text x="252.4" y="104.3">C2</text>
<text x="326.2" y="105.4">R12</text>
<text x="303.2" y="109.4">C5</text>
<text x="209.8" y="115.7">U3:A</text>
<text x="252.4" y="114.4">C3</text>
<text x="303.2" y="119.5">C4</text>
<text x="176.3" y="123.6">R17</text>
<text x="249.9" y="123.6">R7</text>
<text x="234.8" y="135.9">R8</text>
<text x="247.5" y="135.9">R9</text>
</g>
<g font-size="1.8">
<text x="90.2" y="9.6">+12</text>
<text x="293.3" y="17.2">+12</text>
<text x="425.4" y="15.9">+12</text>
<text x="62" y="22.1">0R</text>
<text x="176.5" y="22.3">+12</text>
<text x="427.3" y="26.7" transform="rotate(-90 427.3 26.7)">3</text>
<text x="19.1" y="33.8">4</text>
<text x="84" y="32.1">10uF</text>
<text x="95.1" y="31.3">100nF</text>
<text x="110.3" y="31.3">100nF</text>
<text x="125.5" y="31.3">100nF</text>
<text x="320.6" y="34.4" transform="rotate(-90 320.6 34.4)">3</text>
<text x="19.1" y="41.4">1</text>
<text x="19.1" y="38.8">2</text>
<text x="19.1" y="36.3">3</text>
<text x="399.8" y="37.4">100K</text>
<text x="415.1" y="38.5">100K</text>
<text x="421.8" y="36.2">2</text>
<text x="11.2" y="46.5">SIL-156-04</text>
<text x="232.2" y="45">18K</text>
<text x="315.1" y="43.8">2</text>
<text x="427.3" y="43" transform="rotate(-90 427.3 43)">1</text>
<text x="84" y="52.5">10uF</text>
<text x="320.6" y="50.6" transform="rotate(-90 320.6 50.6)">1</text>
<text x="323.7" y="49.9">100R</text>
<text x="425.4" y="54">-12</text>
<text x="440" y="52.1" transform="rotate(-90 440 52.1)">3</text>
<text x="452" y="50.2">FM1</text>
<text x="95.1" y="56.7">100nF</text>
<text x="110.3" y="56.7">100nF</text>
<text x="125.5" y="56.7">100nF</text>
<text x="173.4" y="57.2" transform="rotate(-90 173.4 57.2)">2</text>
<text x="175.9" y="57.2" transform="rotate(-90 175.9 57.2)">1</text>
<text x="178.5" y="57.2" transform="rotate(-90 178.5 57.2)">11</text>
<text x="232.2" y="55.2">11.5K</text>
<text x="62" y="62.8">0R</text>
<text x="167.9" y="64.2">5</text>
<text x="184.2" y="61.7">3</text>
<text x="325.2" y="62.6">1N4148</text>
<text x="399.8" y="62.8">100K</text>
<text x="430.4" y="65.2">100K</text>
<text x="434.5" y="61.6">2</text>
<text x="92.8" y="70.5">-12</text>
<text x="184.2" y="66.8">4</text>
<text x="440" y="68.4" transform="rotate(-90 440 68.4)">1</text>
<text x="113.6" y="75.6">VCF IN</text>
<text x="173.4" y="73.5" transform="rotate(-90 173.4 73.5)">8</text>
<text x="175.9" y="73.5" transform="rotate(-90 175.9 73.5)">7</text>
<text x="178.5" y="73.5" transform="rotate(-90 178.5 73.5)">6</text>
<text x="181.8" y="75.7">LM13700</text>
<text x="325.2" y="72.8">1N4148</text>
<text x="364.4" y="75.6">-12</text>
<text x="373.6" y="76.9">1</text>
<text x="387.1" y="73">50K</text>
<text x="389.8" y="76.9">3</text>
<text x="127.7" y="82.6" transform="rotate(-90 127.7 82.6)">3</text>
<text x="194.3" y="82.9">33K</text>
<text x="207" y="82.9">33K</text>
<text x="354" y="80.6">160K</text>
<text x="384" y="83.6" transform="rotate(-90 384 83.6)">2</text>
<text x="399.8" y="80.6">100K</text>
<text x="424.1" y="78.1">KB IN</text>
<text x="452" y="83.2">FM2</text>
<text x="269.4" y="89.5">1</text>
<text x="318.7" y="85.7">-12</text>
<text x="366.3" y="87.6" transform="rotate(-90 366.3 87.6)">4</text>
<text x="440" y="85.1" transform="rotate(-90 440 85.1)">3</text>
<text x="133.4" y="91.9">2</text>
<text x="211.9" y="93.2">68K</text>
<text x="269.4" y="94.6">2</text>
<text x="274.2" y="90.7">SIG IN+</text>
<text x="274.2" y="95.8">SIG IN-</text>
<text x="282" y="95.8">FREQ</text>
<text x="284.7" y="90.7">+V</text>
<text x="290.7" y="91.9">16</text>
<text x="355.8" y="94.6">7</text>
<text x="372" y="92.1">6</text>
<text x="399.8" y="95.7">100K</text>
<text x="434.5" y="94.5">2</text>
<text x="127.7" y="98.8" transform="rotate(-90 127.7 98.8)">1</text>
<text x="131" y="99.8">100K</text>
<text x="269.4" y="99.7">3</text>
<text x="274.2" y="100.9">OUT</text>
<text x="285.5" y="100.9">Q</text>
<text x="290.7" y="97">15</text>
<text x="333.7" y="98.2">56K</text>
<text x="372" y="97.2">5</text>
<text x="430.4" y="98.1">100K</text>
<text x="440" y="101.3" transform="rotate(-90 440 101.3)">1</text>
<text x="199.2" y="104.8">18pF</text>
<text x="204.5" y="106">-12</text>
<text x="262.6" y="107.4">560pF</text>
<text x="269.4" y="104.8">4</text>
<text x="274.2" y="106">C4A</text>
<text x="283.5" y="106">C1A</text>
<text x="290.7" y="102.1">14</text>
<text x="290.7" y="107.2">13</text>
<text x="298.2" y="103.3">13K</text>
<text x="366.3" y="103.8" transform="rotate(-90 366.3 103.8)">8</text>
<text x="369.7" y="106.1">OPA2134PA</text>
<text x="176.5" y="108.5">-12</text>
<text x="214.4" y="110.9">33K</text>
<text x="269.4" y="109.9">5</text>
<text x="274.2" y="111.1">C4B</text>
<text x="283.5" y="111.1">C1B</text>
<text x="290.7" y="112.3">12</text>
<text x="303.2" y="112.5">6.8nF</text>
<text x="326.2" y="108.2">1K</text>
<text x="206.4" y="118.1" transform="rotate(-90 206.4 118.1)">4</text>
<text x="262.6" y="117.5">6.8nF</text>
<text x="269.4" y="114.9">6</text>
<text x="269.4" y="120">7</text>
<text x="274.2" y="116.1">C3A</text>
<text x="283.5" y="116.1">C2A</text>
<text x="290.7" y="117.3">11</text>
<text x="364.4" y="116.1">+12</text>
<text x="195.9" y="125.1">1</text>
<text x="212.1" y="122.6">2</text>
<text x="269.4" y="125.1">8</text>
<text x="274.2" y="121.2">C3B</text>
<text x="283.5" y="121.2">C2B</text>
<text x="290.7" y="122.4">10</text>
<text x="303.2" y="122.6">6.8nF</text>
<text x="151.2" y="126.3">OUT</text>
<text x="176.3" y="128.7">100R</text>
<text x="212.1" y="127.6">3</text>
<text x="249.9" y="128.7">24.3K</text>
<text x="272.8" y="130.2">J2144</text>
<text x="274.2" y="126.3">V-</text>
<text x="283" y="126.3">GND</text>
<text x="290.7" y="127.5">9</text>
<text x="206.4" y="134.3" transform="rotate(-90 206.4 134.3)">8</text>
<text x="209.8" y="136.6">OPA2134PA</text>
<text x="262.8" y="136.5">-12</text>
<text x="234.8" y="138.7">200R</text>
<text x="247.5" y="138.7">200R</text>
<text x="204.5" y="146.6">+12</text>
</g>
<g font-size="1.4" fill="#c00000">
<text x="427.5" y="33" transform="rotate(90 427.5 33)">50%</text>
<text x="320.8" y="40.6" transform="rotate(90 320.8 40.6)">50%</text>
<text x="440.2" y="58.4" transform="rotate(90 440.2 58.4)">50%</text>
<text x="380.8" y="77.9">50%</text>
<text x="128.7" y="91.5" transform="rotate(-90 128.7 91.5)">50%</text>
<text x="440.2" y="91.3" transform="rotate(90 440.2 91.3)">50%</text>
</g>
</svg>
